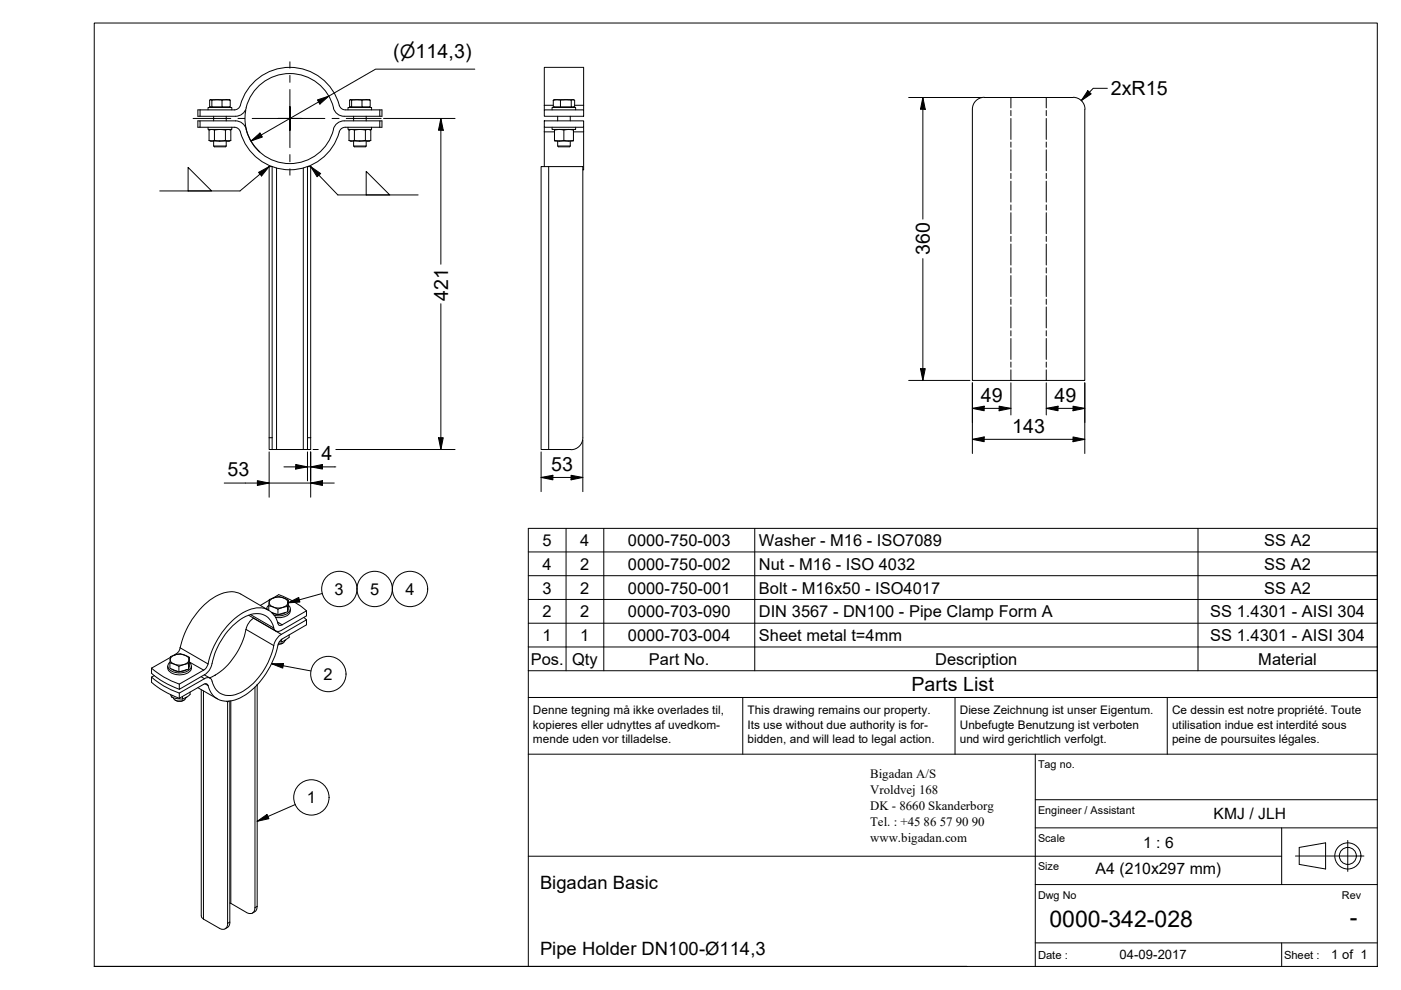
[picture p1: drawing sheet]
<svg xmlns="http://www.w3.org/2000/svg" width="297mm" height="210mm" viewBox="0 0 297 210" stroke-linecap="round" stroke-linejoin="round" font-family="sans-serif">
<!-- layer: Visible -->
<g fill="none" stroke="#000" stroke-width=".21">
<path d="M42 25.6h.4v1.4h-.4zM42.4 25.6h7.5a2.35 2.35 0 0 1 2.3 1.8M42.4 23.3v1.4h-.4v-1.4h7.7M42.4 27h7.3M44.1 23.3v-.5h5v.5M44.1 27v.4h5v-.4M44.3 29.8l.6 .1 .6-.1M44.3 27.6l.6-.2 .6 .2 1.1-.2 2.3 .2M44.3 29.8l.3 .1h4l.3-.1M44.3 27.6v2.2M44.6 21.1h4M44.6 27.4l-.3 .2"/>
<path d="M44.6 22.7v.1M44.9 21.3l1.1-.2 1.1 .2M44.9 21.3v1.4h2.2M44.9 21.3l-.2-.2-.3 .2v1.4h.5M45.3 29.9v1.1l.2 .1h2.3l.2-.1M45.3 31h2.7M45.3 24.7v.9M45.5 29.8l1.1 .1 2.3-.1M45.5 27.6v2.2M47.1 21.3v1.4h1.7v-1.4M47.8 27.6v2.2M48 24.7v.9"/>
<path d="M48 29.9v1.1M48.6 27.4l.3 .2M48.6 21.1h.1M48.6 22.7v.1M48.7 21.1l.1 .2-.8-.2-.9 .2M48.9 27.6v2.2M49.7 27a1.33 1.33 0 0 1 1.3 1M51 22.3a10.9 10.9 0 0 1 10.6-8 10.9 10.9 0 0 1 10.5 8.3 1.33 1.33 0 0 0 1.1 .7M51 22.3a1.33 1.33 0 0 1-1.3 1M52.2 27.4a9.5 9.5 0 0 0 9.2 7.3 9.5 9.5 0 0 0 9.3-7.3M52.2 22.9a9.5 9.5 0 0 1 9.2-7.3 9.5 9.5 0 0 1 9.3 7.3M52.2 22.9a2.35 2.35 0 0 1-2.3 1.8h-7.5"/>
<path d="M57.1 35.3h.6v60h-.6zM65.2 35.3h.7v60h-.7zM70.7 22.9a2.35 2.35 0 0 0 2.3 1.8M73 24.7h7.5M73.2 27a1.33 1.33 0 0 0-1.3 1 10.9 10.9 0 0 1-10.5 8 10.9 10.9 0 0 1-10.4-8M73.2 27h7.8v-1.4h-.5v1.4M73.2 23.3h7.3M73.8 23.3v-.5h5v.5M73.8 27v.4h5v-.4M74 29.8l.5 .1 .6-.1M74 27.6l.5-.2 .6 .2 2.9-.2 .6 .2M74 29.8l.3 .1h4l.3-.1"/>
<path d="M74 27.6v2.2M74.3 21.1h4M74.3 27.4l-.3 .2M74.3 22.7v.1M74.5 21.3l1.1-.2 1.2 .2M74.5 21.3v1.4h2.3M74.5 21.3l-.2-.2-.2 .2v1.4h.4M75 29.9v1.1l.1 .1h2.4l.1-.1M75 31h2.6M75 24.7v.9M75.1 29.8l1.2 .1 2.3-.1M75.1 27.6v2.2"/>
<path d="M76.8 21.3v1.4h1.7v-1.4M77.5 27.6v2.2M77.6 24.7v.9M77.6 29.9v1.1M78.3 27.4l.3 .2M78.3 21.1h.1M78.3 22.7v.1M78.4 21.1l.1 .2-.9-.2-.8 .2M78.6 27.6v2.2M80.5 25.6h-7.5a2.35 2.35 0 0 0-2.3 1.8M80.5 23.3h.5v1.4h-.5zM115.4 25.6h8.3v1.4h-8.3z"/>
<path d="M115.4 23.3h8.3v1.4h-8.3zM115.4 23.3v-9h8.3v9M115.4 27v8.3M117.1 23.3v-.5h4.9v.5M117.1 27v.4h4.9v-.4M117.3 21.3l.8-.2 .7 .2M117.3 21.3v1.4h1.5M117.6 29.8l1 .1M117.6 29.8v.1h1M117.6 27.6l1-.2 3 .2M117.6 22.7v.1M117.6 27.4v2.4"/>
<path d="M118.2 29.9v1.1l.2 .1h2.3l.2-.1M118.2 31h2.7M118.2 24.7v.9M118.8 21.3l1.2-.2 1.1 .2M118.8 21.3v1.4h2.3M119.5 29.8l-.9 .1M119.5 29.8l1.1 .1 1-.1M119.5 27.6v2.2M120.9 24.7v.9M120.9 29.9v1.1M121.2 21.2l.6 .1v1.4h-.7zM121.6 29.8v.1h-3"/>
<path d="M121.6 22.7v.1M121.6 27.4v2.4M121.7 21.2l-4.1-.1-.3 .2M123.7 27v9h-.1M208.7 20.7h18.8M208.7 20.6a2.52 2.52 0 0 0-2.5 2.5v57.6h23.8v-57.5M227.5 20.6a2.52 2.52 0 0 1 2.5 2.5M57.7 95.3h7.5M121.1 95.3h-6.4v-60h8.9v57.5a2.52 2.52 0 0 1-2.5 2.5M36.2 139.4l-4.1 2.3M36.2 139.4a2.66 2.66 0 0 1 3.8 .1 1.2 1.2 0 0 1-1.3 1.5 2.22 2.22 0 0 1-2.6-1zM40.1 139.4l-.1 1.3"/>
<path d="M40.1 139.4l-.1 2.5v-1.2M40.1 139.4a3.3 3.3 0 0 0-3.9-.2l-.2 1.4M52.7 130.4l5.8 3.4M53.8 131.1a4.1 4.1 0 0 0-1.8 3.1 14.6 14.6 0 0 1-7.6 9.5M56.6 129.1h.1M56.9 129.4l-5.8-3.4a6.3 6.3 0 0 0-6.6 1.2 18.6 18.6 0 0 0-6.5 10.7l-.5 .6-.6 .5M57 128.5l1.9 .7M57 128.5v.9M57 128.3l-.4 .4v.5M57.1 127.2l-1.9 1.2M57.4 127.1a2.63 2.63 0 0 1 3.6 .3 1.09 1.09 0 0 1-1.1 1.4 2.36 2.36 0 0 1-2.8-.9v-.4zM57.6 129.8l1.3 .6"/>
<path d="M57.7 130l1 .2M57.8 126.8l1.3-.7a18 18 0 0 1 5.9 3.4M58.9 129.2v1.2l2.1-.7M59.6 135.6v.5M60 136.3l-1 .3M60.4 135.8a1.14 1.14 0 0 1-1.4 .7M60.4 135.8h.1M60.6 129.9l-.5 .2-1 .2M61 128.6l-2.1 .6M61 129v.3M61.1 128.3a1.16 1.16 0 0 1 .4 1.2 1.16 1.16 0 0 1-1.1 .8l-1.1 .3-1.2-.2M61.1 127.3l-.1 1.3"/>
<path d="M61.1 127.3l-.1 2.4v-1.1M61.1 127.3a3.3 3.3 0 0 0-4-.2l-.1 1.4M61.3 134.6v.5l-.4 .3a2.2 2.2 0 0 1-1.7 .7M61.6 129.1a1.82 1.82 0 0 1-2 1.9l-1.2-.1M64.4 130.9l.6 .5M65 131.4l-5.4 3.1a3.9 3.9 0 0 0-1.7 3.1 14.5 14.5 0 0 1-7.5 9.5 3.8 3.8 0 0 1-5.5-2.9l-.5-.5h-.8l-5.6 3.3M65 131.4v1.1l-5.2 3-.7 .8a17.4 17.4 0 0 1-8.2 11.7 4.6 4.6 0 0 1-6.2-1.1l-.7-1.7-.4-.2-5.6 3.1M65 129.5v1.1l-5.4 3.1a.95 .95 0 0 1-1.6-.5 3.7 3.7 0 0 0-5.4-2.7 14.4 14.4 0 0 0-7.7 10.5l-.5 1.1-.8 .8-5.6 3.2v-1.1M65 129.5l-5.2 3h-.7a4.4 4.4 0 0 0-6.4-3.2 16.4 16.4 0 0 0-8.6 11.5l-.7 1.2-5.4 3M32.1 143.6v1.1a19 19 0 0 0 5.9 3.4M32.1 143.6a17 17 0 0 0 5.9 3.4M32.1 141.7a17 17 0 0 0 5.9 3.3"/>
<path d="M32.1 141.7v1.1a19 19 0 0 0 5.9 3.3M32.7 143.2l-.6 .4M35.6 141.2a1.9 1.9 0 0 0 2.1 1.9 2.73 2.73 0 0 0 2.9-1.2v-.7M36 140.4a1.05 1.05 0 0 0-.4 1.1 1.05 1.05 0 0 0 .8 .8 3.3 3.3 0 0 0 4.1-.8v-.7l-.4-.4M36 140.6l1.9 .7M36 140.6v1.1l1.9 .8M36.4 141.9l1.3 .5M36.4 147.4v.4M37.1 148.4a1.88 1.88 0 0 0 1.9 0M37.9 141.3v1.2l2.1-.6M38 147v1.1M38.7 147.7v.5"/>
<path d="M39.4 147.9a1.59 1.59 0 0 1-2.7 .1M39.4 147.9h.1M39.6 142l-1.4 .4M40 140.7l-2.1 .6M40.1 141.2l-.1 .2M40.3 146.7v.5l-.4 .4a2.61 2.61 0 0 1-2.9 .4 1.08 1.08 0 0 1-.9-.8M42 145.8l4.1 2.4M42.7 146.2v48l.1 .4 .3 .3 3.4 1.9a1.08 1.08 0 0 0 1.3 .1 1.08 1.08 0 0 0 .5-1.1v-47M43.3 143.1l1.2 .7M45.7 143.1l-.2 .1M48.6 148.6l-.3 .2-.3-.1M48.7 148.6v47.2l-.3 .7-.6 .4"/>
<path d="M54.1 145.7v46.8a1.09 1.09 0 0 1-.6 1.1 1.09 1.09 0 0 1-1.2-.1l-3.6-2.1M54.5 145.2v.1M54.5 145.2v47l-.2 .8-.8 .6"/>
</g>
<!-- layer: Visible Narrow -->
<g fill="none" stroke="#000" stroke-width=".21">
<path d="M58.6 35.6v59.7M64.3 35.6v59.7M115.4 28h2.2M115.4 22.3h1.9M116.3 35.3v60M121.6 28h2.1M121.8 22.3h1.9M57.1 92.8h.6M65.2 92.8h.7M37.3 138.7l.1 .1M38.2 137.3l5.9 3.5M52.2 133.4l5.8 3.5"/>
<path d="M53.1 130.3l4.9 2.9M53.8 131.1l5.8 3.4M58.8 131.9l1 .6M40.1 140.3l3.1 1.8M42.7 143.5l.6 .4M43.1 146.5v48.4M43.4 145l.7 .3M48.9 148.6v42.9M48.7 195.5l-.4 .3M54.5 192.2l-.4 .3"/>
</g>
<!-- layer: Bend Centerline -->
<g fill="none" stroke="#000" stroke-width=".21">
<path d="M214.3 20.7v2.2M214.3 23.4v1.1M214.3 25.1v4.5M214.3 30.1v1.1M214.3 31.8v4.4M214.3 36.8v1.1M214.3 38.4v4.5M221.8 20.7v2.2M221.8 23.4v1.1M221.8 25.1v4.5M221.8 30.1v1.1M221.8 31.8v4.4"/>
<path d="M221.8 36.8v1.1M221.8 38.4v4.5M214.3 43.4v1.1M214.3 45.1v4.4M214.3 50.1v1.1M214.3 51.7v4.5M214.3 56.8v1.1M214.3 58.4v4.5M221.8 43.4v1.1M221.8 45.1v4.4M221.8 50.1v1.1M221.8 51.7v4.5"/>
<path d="M221.8 56.8v1.1M221.8 58.4v4.5M214.3 63.4v1.1M214.3 65.1v4.4M214.3 70.1v1.1M214.3 71.8v4.4M214.3 76.8v1.1M214.3 78.4v2.3M221.8 63.4v1.1M221.8 65.1v4.4M221.8 70.1v1.1M221.8 71.8v4.4"/>
<path d="M221.8 76.8v1.1M221.8 78.4v2.3"/>
</g>
<!-- layer: Symbol -->
<g fill="none" stroke="#000" stroke-width=".21">
<path d="M39.9 35.5l5 5h-5zM54.8 36.5l2.3-1.2-1.6 2zM57.1 35.3l-6.2 5.2h-17M65.9 35.3l2.1 1.5-.8 .7zM65.9 35.3l5.7 6h17M77.6 36.3l5 5h-5zM112 117h180M120 112v30.2M128 112v30.2M160 112v30.2M254 112v30.2M61 127.8l2.3-1.1 .3 .9z"/>
<path d="M68.3 125.8l-7.3 2M112 137.2h180v-25.2h-180v30.2M112 122.1h180M112 127.1h180M112 132.1h180M292 137.2v5h-180M57.6 140.7h2.5l-.2 1zM57.6 140.7l8.3 1.6M112 142.2v5.7h180v-5.7M54.5 174.1l2.1-1.4 .4 .9zM62.6 170.6l-8.1 3.5"/>
<circle cx="71.9" cy="124.9" r="3.7"/>
<circle cx="79.4" cy="124.9" r="3.7"/>
<circle cx="86.9" cy="124.9" r="3.7"/>
<circle cx="69.6" cy="142.9" r="3.7"/>
<circle cx="66" cy="169.1" r="3.7"/>
</g>
<!-- layer: Border -->
<path d="M20 4.9h272v200h-272zM205 204.9h-185h185" fill="none" stroke="#000" stroke-width=".21"/>
<!-- layer: Title -->
<g fill="none" stroke="#000" stroke-width=".21">
<path d="M112 159.9h180M157.5 147.9v12M202.5 147.9v12M219.5 159.9v45M247.5 147.9v12M292 147.9h-180v57M219.5 169.6h72.5M219.5 175.5h72.5M271.7 175.5v12.1M275.5 179.7l5.6-1v5.5l-5.6-.9zM285.8 178.2v6.6M112 181.5h159.7"/>
<path d="M219.5 199.9h72.5M219.5 187.6h72.5M271.7 199.9v5M274.7 181.5h14.5"/>
<circle cx="285.8" cy="181.5" r="2.77"/>
<circle cx="285.8" cy="181.5" r="1.8"/>
</g>
<!-- layer: Center Mark -->
<g fill="none" stroke="#000" stroke-width=".21">
<path d="M61.5 19v6.1v-2.5M61.5 13.1v1.3M61.5 16v1.5M40.9 25.1h8M50.5 25.1h1.4M53.5 25.1h8h-2.5M59 25.1h2.5h-2.5M61.5 27.6v-2.5v2.5M61.5 22.6v2.5v-2.5M61.5 27.6v-2.5v6.2M61.5 32.8v1.5M61.5 35.8v1.3"/>
<path d="M64 25.1h-2.5h7.4M64 25.1h-2.5h2.5M70.4 25.1h1.5M73.4 25.1h7.4"/>
</g>
<!-- layer: Dimension -->
<g fill="none" stroke="#000" stroke-width=".21">
<path d="M100.7 14.7h-21.1l-26.4 15.2M230.6 19.2l.8 .7-2.2 1.5zM234.8 18.7h-3l-2.6 2.7M51.9 25.2a9.5 9.5 0 0 0 3.2 7M52.1 23.4l-.2 1.6M53.2 29.9l1.9-1.7 .5 .9zM67.3 21.2l2.4-.8-1.9 1.7zM81.3 25.1h15.2M93.5 25.1l.5 2.5h-1zM93.5 25.1v30.9M192.7 20.7h15.5M195.7 20.7l.5 2.5h-1z"/>
<path d="M195.7 20.7v25.8M195.7 54.8v25.9M93.5 64.4v30.9M195.2 78.2h1l-.5 2.5zM57.1 95.8v9.6M60.2 99h11M62.7 98.5l2.5 .5-2.5 .5zM65.2 95.8v6.2M65.9 99l2.5-.5v1zM65.9 95.8v9.6M66.4 95.3h1.1M71.2 95.3h25.3"/>
<path d="M93 92.8h1l-.5 2.5zM114.7 95.8v8.4M123.6 93.3v10.9M192.7 80.7h13M206.2 93.1l2.5-.5v1.1zM206.2 86.6l2.5-.5v1zM206.2 93.1h23.8M206.2 81.2v15M206.2 86.6h8.1M211.8 86.1l2.5 .5-2.5 .5zM214.3 81.2v6.8M221.8 86.6l2.5-.5v1z"/>
<path d="M221.8 86.6h8.2M221.8 81.2v6.8M227.5 92.6l2.5 .5-2.5 .6zM227.5 86.1l2.5 .5-2.5 .5zM230 81.2v15M47.5 102.4h23.4M54.6 101.9l2.5 .5-2.5 .5zM65.9 102.4l2.5-.5v1zM114.7 101.2l2.5-.4v.9zM114.7 101.2h8.9M121.1 100.8l2.5 .4-2.5 .5z"/>
</g>
<g fill="#000">
<path d="M230.6 19.2l.8 .7-2.2 1.5z" fill-rule="evenodd"/>
<path d="M53.2 29.9l1.9-1.7 .5 .9z" fill-rule="evenodd"/>
<path d="M67.3 21.2l2.4-.8-1.9 1.7z" fill-rule="evenodd"/>
<path d="M93.5 25.1l.5 2.5h-1z" fill-rule="evenodd"/>
<path d="M195.7 20.7l.5 2.5h-1z" fill-rule="evenodd"/>
<path d="M195.2 78.2h1l-.5 2.5z" fill-rule="evenodd"/>
<path d="M62.7 98.5l2.5 .5-2.5 .5z" fill-rule="evenodd"/>
<path d="M65.9 99l2.5-.5v1z" fill-rule="evenodd"/>
<path d="M93 92.8h1l-.5 2.5z" fill-rule="evenodd"/>
<path d="M206.2 93.1l2.5-.5v1.1z" fill-rule="evenodd"/>
<path d="M206.2 86.6l2.5-.5v1z" fill-rule="evenodd"/>
<path d="M211.8 86.1l2.5 .5-2.5 .5z" fill-rule="evenodd"/>
<path d="M221.8 86.6l2.5-.5v1z" fill-rule="evenodd"/>
<path d="M227.5 92.6l2.5 .5-2.5 .6z" fill-rule="evenodd"/>
<path d="M227.5 86.1l2.5 .5-2.5 .5z" fill-rule="evenodd"/>
<path d="M54.6 101.9l2.5 .5-2.5 .5z" fill-rule="evenodd"/>
<path d="M65.9 102.4l2.5-.5v1z" fill-rule="evenodd"/>
<path d="M114.7 101.2l2.5-.4v.9z" fill-rule="evenodd"/>
<path d="M121.1 100.8l2.5 .4-2.5 .5z" fill-rule="evenodd"/>
</g>
<!-- layer: Symbol -->
<g fill="#000">
<path d="M54.8 36.5l2.3-1.2-1.6 2z" fill-rule="evenodd"/>
<path d="M65.9 35.3l2.1 1.5-.8 .7z" fill-rule="evenodd"/>
<path d="M61 127.8l2.3-1.1 .3 .9z" fill-rule="evenodd"/>
<path d="M57.6 140.7h2.5l-.2 1z" fill-rule="evenodd"/>
<path d="M54.5 174.1l2.1-1.4 .4 .9z" fill-rule="evenodd"/>
</g>
<g font-size="4.9">
<text x="222.5" y="196.6">0000-342-028</text>
<text x="286.2" y="196.2">-</text>
</g>
<g font-size="4.1">
<text x="83.4" y="12.4">(⌀114,3)</text>
<text x="235.5" y="20.2">2xR15</text>
<text x="197.1" y="54.2" transform="rotate(-90 197.1 54.2)">360</text>
<text x="95" y="63.7" transform="rotate(-90 95 63.7)">421</text>
<text x="207.9" y="85.1">49</text>
<text x="223.6" y="85.1">49</text>
<text x="214.6" y="91.7">143</text>
<text x="48.3" y="100.9">53</text>
<text x="68.2" y="97.6">4</text>
<text x="116.8" y="99.8">53</text>
<text x="193.3" y="146.6">Parts List</text>
</g>
<g font-size="3.9">
<text x="114.5" y="188.4">Bigadan Basic</text>
<text x="114.5" y="202.4">Pipe Holder DN100-Ø114,3</text>
</g>
<g font-size="3.5">
<text x="115" y="115.8">5</text>
<text x="123" y="115.8">4</text>
<text x="133.1" y="115.8">0000-750-003</text>
<text x="160.9" y="115.8">Washer - M16 - ISO7089</text>
<text x="268.1" y="115.8">SS A2</text>
<text x="115" y="120.8">4</text>
<text x="115" y="125.9">3</text>
<text x="123" y="120.8">2</text>
<text x="123" y="125.9">2</text>
<text x="133.1" y="120.8">0000-750-002</text>
<text x="133.1" y="125.9">0000-750-001</text>
<text x="160.9" y="120.8">Nut - M16 - ISO 4032</text>
<text x="160.9" y="125.9">Bolt - M16x50 - ISO4017</text>
<text x="268.1" y="120.8">SS A2</text>
<text x="268.1" y="125.9">SS A2</text>
<text x="71" y="126.1">3</text>
<text x="78.5" y="126.1">5</text>
<text x="86" y="126.1">4</text>
<text x="115" y="130.9">2</text>
<text x="123" y="130.9">2</text>
<text x="133.1" y="130.9">0000-703-090</text>
<text x="160.9" y="130.9">DIN 3567 - DN100 - Pipe Clamp Form A</text>
<text x="256.6" y="130.9">SS 1.4301 - AISI 304</text>
<text x="115" y="135.9">1</text>
<text x="123" y="135.9">1</text>
<text x="133.1" y="135.9">0000-703-004</text>
<text x="160.9" y="135.9">Sheet metal t=4mm</text>
<text x="256.6" y="135.9">SS 1.4301 - AISI 304</text>
<text x="112.5" y="140.9">Pos.</text>
<text x="121.3" y="141">Qty</text>
<text x="137.6" y="140.9">Part No.</text>
<text x="198.2" y="140.9">Description</text>
<text x="266.8" y="140.9">Material</text>
<text x="68.6" y="144.2">2</text>
<text x="65.1" y="170.3">1</text>
</g>
<g font-size="3.3">
<text x="257.3" y="173.8">KMJ / JLH</text>
<text x="242.4" y="179.7">1 : 6</text>
<text x="232.3" y="185.4">A4 (210x297 mm)</text>
</g>
<g font-size="2.8">
<text x="237.4" y="203.4">04-09-2017</text>
<text x="282.2" y="203.4">1 of 1</text>
</g>
<g font-size="2.7">
<text x="184.5" y="164.9">Bigadan A/S</text>
<text x="184.5" y="168.4">Vroldvej 168</text>
<text x="184.5" y="171.8">DK - 8660 Skanderborg</text>
<text x="184.5" y="175.1">Tel. : +45</text>
<text x="184.5" y="178.5">www.bigadan.com</text>
<text x="195.8" y="175.1">86</text>
<text x="199.3" y="175.1">57</text>
<text x="202.6" y="175.1">90</text>
<text x="206" y="175.1">90</text>
</g>
<g font-size="2.5">
<text x="113" y="154.5">kopieres eller udnyttes af uvedkom-</text>
<text x="113" y="151.4">Denne tegning må ikke overlades til,</text>
<text x="158.5" y="151.4">This drawing remains our property.</text>
<text x="158.5" y="154.5">Its use without due authority is for-</text>
<text x="203.5" y="154.5">Unbefugte Benutzung ist verboten</text>
<text x="203.5" y="151.4">Diese Zeichnung ist unser Eigentum.</text>
<text x="248.5" y="154.5">utilisation indue est interdité sous</text>
<text x="248.5" y="151.4">Ce dessin est notre propriété. Toute</text>
<text x="113" y="157.6">mende uden vor tilladelse.</text>
<text x="158.5" y="157.6">bidden, and will lead to legal action.</text>
<text x="203.5" y="157.6">und wird gerichtlich verfolgt.</text>
<text x="248.5" y="157.6">peine de poursuites légales.</text>
</g>
<g font-size="2.4">
<text x="220.1" y="203.3">Date :</text>
<text x="272.2" y="203.3">Sheet :</text>
</g>
<g font-size="2.3">
<text x="220.1" y="162.9">Tag no.</text>
<text x="220.1" y="172.5">Engineer / Assistant</text>
<text x="220.1" y="178.5">Scale</text>
<text x="220.1" y="184.5">Size</text>
<text x="220.1" y="190.6">Dwg No</text>
<text x="284.5" y="190.6">Rev</text>
</g>
</svg>
